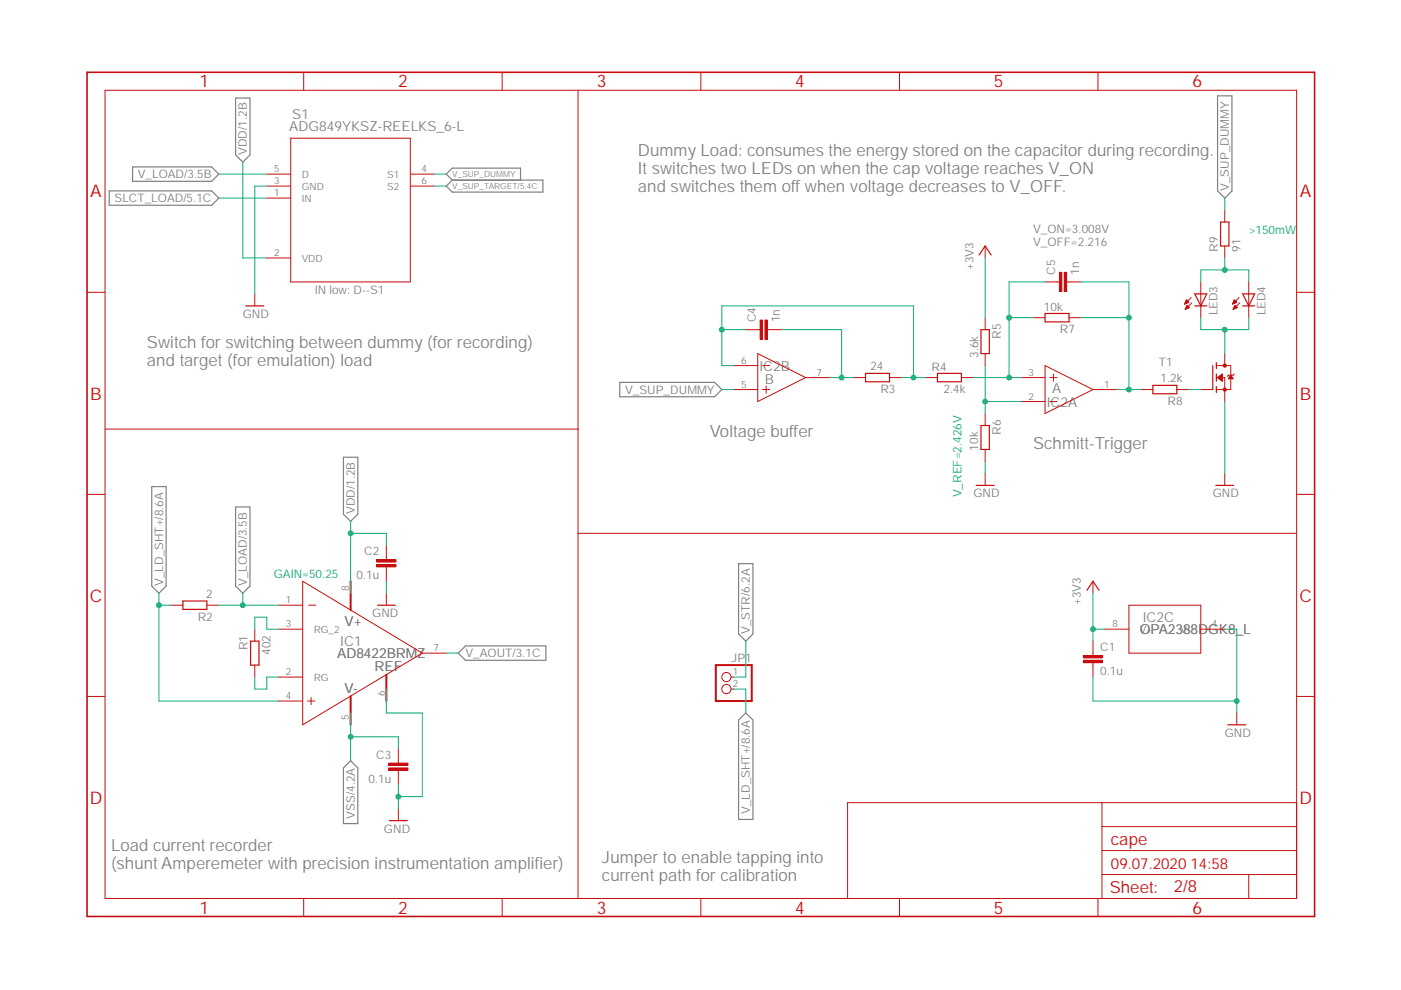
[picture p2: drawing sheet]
<svg xmlns="http://www.w3.org/2000/svg" width="297mm" height="210mm" viewBox="0 0 297 210" stroke-linecap="round" stroke-linejoin="round" font-family="sans-serif">
<path d="M17.9 15l261.2 179.9M279.1 15l-261.2 179.9" fill="none" stroke="#fff" stroke-width=".21"/>
<g fill="none" stroke="#808080" stroke-width=".25">
<path d="M28.1 35.4h16.8l1.5 1.5-1.5 1.5h-16.8zM50 20.8h3v12.1l-1.5 1.5-1.5-1.5zM95.9 38.2h19.2v2.5h-19.2l-1.3-1.2zM95.9 38.2l-1.3-1.3 1.3-1.3h14.5v2.6M258.1 20.3h3.1v20.2l-1.5 1.5-1.6-1.5zM23.2 40.5h21.7l1.5 1.5-1.5 1.5h-21.7zM72.8 96.9h3.1v12.1l-1.6 1.5-1.5-1.5zM131.4 81.1h20.1l1.5 1.5-1.5 1.5h-20.1zM32.2 103.2h3v21.1l-1.5 1.5-1.5-1.5zM50 107.5h3v16.8l-1.5 1.5-1.5-1.5zM156.6 119.5h3v14.9l-1.5 1.5-1.5-1.5zM97.2 138.5l1.5-1.5h17v3h-17z"/>
<path d="M156.6 152.7l1.5-1.5 1.5 1.5v21h-3zM72.8 162.8l1.5-1.5 1.6 1.5v11.8h-3.1z"/>
</g>
<path d="M122.6 19.1v171.4h-.3M259.7 44.5v2.6M259.7 52.2v2.5M257.9 77.5h3v5.1h-3M261.7 79.3l-.2 .2h-1.1l-.2 .3M22.3 91h100.3M241.9 82.6h2.5M249.5 82.6h2.6M257.9 80.1h1.8v2.5M122.6 113.1h152.3M259.7 100.4v2.5" fill="none" stroke="#c70d0d" stroke-width=".21"/>
<path d="M258.8 47.1h1.8v5.1h-1.8zM257.1 77.5v5.1M257.9 76.9v1.3M257.9 79.3v1.5M244.4 81.7h5.1v1.8h-5.1zM257.9 82v1.2M257.8 102.9h3.8" fill="none" stroke="#c70d0d" stroke-width=".25"/>
<circle cx="259.7" cy="82.6" r=".33" fill="#c70d0d"/>
<circle cx="259.7" cy="82.6" r=".33" fill="none" stroke="#c70d0d" stroke-width=".21"/>
<circle cx="259.7" cy="77.5" r=".33" fill="#c70d0d"/>
<g fill="none" stroke="#c70d0d" stroke-width=".21">
<path d="M56.6 36.9h5M56.6 39.5h5M61.6 29.3h25.4v30.5h-25.4zM87 36.9h5.1M87 39.5h5.1M56.6 42h5M56.6 54.7h5M258.3 80h.9M258.4 79.9h.8M258.5 79.8h.7M258.6 79.7h.6M258.7 79.6h.5"/>
<path d="M258.9 79.5h.3M259 79.5h.2M259.1 79.4h.1M259.7 75v2.5M260.6 80h.6M260.7 79.9h.5M260.8 79.8h.3M260.9 79.7h.1M260.9 79.6h.1M260.9 79.5l.6 .8h-1.1zM254.6 82.6h2.5M258.1 80.1h1.1"/>
<path d="M258.1 80.1l1.1-.8v1.5zM258.3 80.1h.9M258.4 80.2h.8M258.5 80.4h.7M258.6 80.4h.6M258.7 80.5h.5M258.9 80.6h.3M259 80.7h.2M259.1 80.8h.1M259.7 82.6v2.5M260.5 80.2h.9M260.6 80.1h.7"/>
<path d="M81.9 118.2v.5M36.2 128.3h2.6M43.9 128.3h2.5M54 133.4v2.5M81.9 120.2v.5M54 141v2.6M155 143.6h.6M155 146.1h.6"/>
<circle cx="259.7" cy="77.5" r=".33"/>
<circle cx="154" cy="143.6" r=".98"/>
<circle cx="154" cy="146.1" r=".98"/>
</g>
<path d="M38.8 127.4h5.1v1.8h-5.1zM53.1 135.9h1.8v5.1h-1.8z" fill="none" stroke="#c70d0d" stroke-width=".25"/>
<path d="M151.8 141h7.6v7.6h-7.6z" fill="none" stroke="#c70d0d" stroke-width=".42"/>
<path d="M79.9 119.7h4v.5h-4z" fill-rule="evenodd" fill="#c70d0d"/>
<path d="M79.9 119.7h4v.5h-4z" fill="none" stroke="#c70d0d" stroke-width=".21"/>
<path d="M79.9 118.7h4v.5h-4z" fill-rule="evenodd" fill="#c70d0d"/>
<path d="M79.9 118.7h4v.5h-4zM81.9 115.6v2.6M81.9 120.7v2.5M84.5 161.3v.5M84.5 163.3v.5" fill="none" stroke="#c70d0d" stroke-width=".21"/>
<path d="M82.4 162.8h4.1v.5h-4.1z" fill-rule="evenodd" fill="#c70d0d"/>
<path d="M82.4 162.8h4.1v.5h-4.1z" fill="none" stroke="#c70d0d" stroke-width=".21"/>
<path d="M82.4 161.8h4.1v.5h-4.1z" fill-rule="evenodd" fill="#c70d0d"/>
<g fill="none" stroke="#c70d0d" stroke-width=".21">
<path d="M254.6 59.8v7.6M264.8 59.8v7.6M54 62.3v2.6M251.2 64.4h.1M251.2 64.4h.2M251.2 64.3h.4M251.3 64.2h.5M251.3 65.6h.1M251.3 64.1h.8M251.3 65.5h.2M251.4 64h.6M251.4 65.4h.4"/>
<path d="M251.4 63.9h.5M251.4 65.3h.5M251.5 63.8h.3M251.5 65.2h.6M251.5 63.7h.2M251.5 63.6h.1M251.5 65.1h.5M251.6 65h.3M251.6 64.9h.2M251.6 64.8h.2M251.7 64.7l.5 .5-.9 .4zM252.1 64.1l-.6-.5-.3 .9"/>
<path d="M252.1 64.1l-.9 .4M252.6 63.1l-1.4 1.4M252.7 64.2l-1.4 1.4M261.3 64.4h.1M261.4 64.4h.2M261.4 64.3h.4M261.5 64.2h.5M261.5 65.6h.1M261.5 64.1h.7M261.5 65.5h.2M261.5 64h.6M261.5 65.4h.4"/>
<path d="M261.6 63.9h.4M261.6 65.3h.5M261.6 63.8h.4M261.6 63.7h.3M261.6 65.2h.7M261.7 63.6h.1M261.7 65.2h.6M261.7 65.1h.5M261.7 65h.4M261.7 63.6l-.4 .9M261.7 63.6l.5 .5M261.7 64.9h.3"/>
<path d="M261.8 64.8h.1M261.8 64.7l.5 .5-.8 .4zM262.2 64.1l-.9 .4M262.7 63.1l-1.4 1.4M262.8 64.2l-1.3 1.4M81.9 125.8v2.5M231.7 138.5v.5M84.5 158.8v2.5M231.7 140.5v.5M82.4 161.8h4.1v.5h-4.1zM84.5 163.8v2.6"/>
</g>
<path d="M52.1 64.9h3.8M253.3 62.3h2.6l-1.3 2.6zM253.3 64.9h2.6M263.5 64.9h2.5M263.5 62.3h2.5l-1.2 2.6zM80.1 128.3h3.7" fill="none" stroke="#c70d0d" stroke-width=".25"/>
<path d="M229.7 140h4.1v.5h-4.1z" fill-rule="evenodd" fill="#c70d0d"/>
<path d="M229.7 140h4.1v.5h-4.1z" fill="none" stroke="#c70d0d" stroke-width=".21"/>
<path d="M229.7 139h4.1v.5h-4.1z" fill-rule="evenodd" fill="#c70d0d"/>
<path d="M208.9 52.2v2.5M224.1 59.8h.5M226.1 59.8h.6M208.9 100.4v2.5M229.7 139h4.1v.5h-4.1zM231.7 135.9v2.6M231.7 141v2.6" fill="none" stroke="#c70d0d" stroke-width=".21"/>
<path d="M207.6 54.1l1.3-1.9 1.2 1.9M207 102.9h3.8" fill="none" stroke="#c70d0d" stroke-width=".25"/>
<path d="M225.6 57.7h.5v4.1h-.5z" fill-rule="evenodd" fill="#c70d0d"/>
<path d="M225.6 57.7h.5v4.1h-.5z" fill="none" stroke="#c70d0d" stroke-width=".21"/>
<path d="M224.6 57.7h.5v4.1h-.5z" fill-rule="evenodd" fill="#c70d0d"/>
<g fill="none" stroke="#c70d0d" stroke-width=".21">
<path d="M221.6 59.8h2.5M224.6 57.7h.5v4.1h-.5zM226.7 59.8h2.5M155.6 77.5h5.1M160.7 75l10.1 5.1-10.1 5zM160.7 69.9h.5M161.7 77.5h1.5M162.7 69.9h.5M208.9 67.4v2.5M208.9 75v2.5M219 67.4h2.6M221.6 77.5l10.1 5.1-10.1 5.1z"/>
<path d="M223.4 79.3v1.5M226.7 67.4h2.5M155.6 82.6h5.1M161.7 82.6h1.5M162.4 81.8v1.6M170.8 80.1h5.1M196.2 80.1h2.6M203.8 80.1h2.5M208.9 87.7v2.5M208.9 95.3v2.5M216.5 80.1h5.1M216.5 85.1h5.1"/>
<path d="M222.6 80.1h1.5M222.6 85.1h1.5M231.7 82.6h5.1M234.3 133.4h5.1M239.4 128.3h15.2v10.2h-15.2zM254.6 133.4h5.1"/>
</g>
<path d="M198.8 79.2h5v1.7h-5zM208 69.9h1.8v5.1h-1.8zM221.6 66.5h5.1v1.7h-5.1zM208 90.2h1.8v5.1h-1.8z" fill="none" stroke="#c70d0d" stroke-width=".25"/>
<path d="M162.2 67.9h.5v4h-.5z" fill-rule="evenodd" fill="#c70d0d"/>
<path d="M162.2 67.9h.5v4h-.5z" fill="none" stroke="#c70d0d" stroke-width=".21"/>
<path d="M161.2 67.9h.5v4h-.5z" fill-rule="evenodd" fill="#c70d0d"/>
<g fill="none" stroke="#c70d0d" stroke-width=".21">
<path d="M22.3 19.1h252.6v171.4h-252.6zM64.4 15.3v3.8M106.5 15.3v3.8M148.6 15.3v3.8M190.7 15.3v3.8M232.8 15.3v3.8M18.5 62h3.8M158.1 69.9h2.6M161.2 67.9h.5v4h-.5zM163.2 69.9h2.5M274.9 62h3.8M181 80.1h2.5"/>
<path d="M188.6 80.1h2.5M18.5 104.8h3.8M274.9 104.8h3.8M59.1 133.4h5.1M59.1 128.3h5.1M64.2 123.2l25.3 15.3-25.3 15.2zM65.4 128.3h1.6M89.5 138.5h5.1M231.7 123.2v2.6M18.5 147.7h3.8M59.1 148.6h5.1M59.1 143.6h5.1"/>
<path d="M65.2 148.6h1.5M66 147.9v1.5M262.2 151.2v2.5M274.9 147.7h3.8M84.5 171.4v2.6M233.6 170.2v20.3M233.6 175.3h41.3M274.9 170.2h-95.2v20.3M64.4 190.5v3.8M106.5 190.5v3.8M148.6 190.5v3.8M190.7 190.5v3.8"/>
<path d="M232.8 190.5v3.8M233.6 185.4h41.3M233.6 180.3h41.3M264.8 185.4v5.1"/>
</g>
<path d="M183.5 79.2h5.1v1.7h-5.1zM230.5 125.1l1.2-1.9 1.3 1.9M260.3 153.7h3.8M82.5 174h3.9" fill="none" stroke="#c70d0d" stroke-width=".25"/>
<path d="M74.3 123.2v6.1M74.3 147.6v6.1M81.9 143v5.6" fill="none" stroke="#c70d0d" stroke-width=".42"/>
<path d="M18.5 15.3h260.2v179h-260.2z" fill="none" stroke="#c70d0d" stroke-width=".34"/>
<path d="M56.6 39.5h-2.6v22.8M208.9 97.8v2.6M259.7 85.1v15.3M259.7 133.4h2.5v17.8M231.7 143.6v5h30.5" fill="none" stroke="#0dab75" stroke-width=".21"/>
<circle cx="262.2" cy="148.6" r=".51" fill="#0dab75"/>
<g fill="none" stroke="#0dab75" stroke-width=".21">
<path d="M84.5 166.4v5M84.5 168.9h5"/>
<circle cx="262.2" cy="148.6" r=".51"/>
</g>
<circle cx="84.5" cy="168.9" r=".51" fill="#0dab75"/>
<g fill="none" stroke="#0dab75" stroke-width=".21">
<path d="M254.6 69.9h10.2M259.7 69.9v5.1M81.9 123.2v2.6M81.9 146.1v5.1h7.6v17.7"/>
<circle cx="84.5" cy="168.9" r=".51"/>
</g>
<circle cx="259.7" cy="69.9" r=".51" fill="#0dab75"/>
<g fill="none" stroke="#0dab75" stroke-width=".21">
<path d="M254.6 57.2h10.2M259.7 54.7v2.5M254.6 67.4v2.5M264.8 67.4v2.5"/>
<circle cx="259.7" cy="69.9" r=".51"/>
</g>
<circle cx="259.7" cy="57.2" r=".51" fill="#0dab75"/>
<g fill="none" stroke="#0dab75" stroke-width=".21">
<path d="M51.5 34.4v20.3h5.1M92.1 39.5h2.5M92.1 36.9h2.5M46.4 42h10.2M254.6 57.2v2.6M259.7 42v2.5M264.8 57.2v2.6M153 82.6h2.6M252.1 82.6h2.5M74.3 110.5v15.3M74.3 113.1h7.6v2.5M158.1 135.9v7.7h-2.5"/>
<circle cx="259.7" cy="57.2" r=".51"/>
</g>
<circle cx="74.3" cy="113.1" r=".51" fill="#0dab75"/>
<g fill="none" stroke="#0dab75" stroke-width=".21">
<path d="M239.4 59.8v22.8h2.5M229.2 67.4h10.2M94.6 138.5h2.6"/>
<circle cx="74.3" cy="113.1" r=".51"/>
</g>
<circle cx="239.3" cy="67.4" r=".51" fill="#0dab75"/>
<g fill="none" stroke="#0dab75" stroke-width=".21">
<path d="M229.2 59.8h10.2M236.8 82.6h2.6"/>
<circle cx="239.3" cy="67.4" r=".51"/>
</g>
<circle cx="239.3" cy="82.6" r=".51" fill="#0dab75"/>
<g fill="none" stroke="#0dab75" stroke-width=".21">
<path d="M221.6 59.8h-7.6v20.3M214 67.4h5"/>
<circle cx="239.3" cy="82.6" r=".51"/>
</g>
<circle cx="213.9" cy="67.4" r=".51" fill="#0dab75"/>
<g fill="none" stroke="#0dab75" stroke-width=".21">
<path d="M206.3 80.1h10.2"/>
<circle cx="213.9" cy="67.4" r=".51"/>
</g>
<circle cx="213.9" cy="80.1" r=".51" fill="#0dab75"/>
<g fill="none" stroke="#0dab75" stroke-width=".21">
<path d="M208.9 77.5v10.2M208.9 85.1h7.6"/>
<circle cx="213.9" cy="80.1" r=".51"/>
</g>
<circle cx="208.9" cy="85.1" r=".51" fill="#0dab75"/>
<g fill="none" stroke="#0dab75" stroke-width=".21">
<path d="M208.9 54.7v12.7M231.7 125.8v10.1M231.7 133.4h2.6"/>
<circle cx="208.9" cy="85.1" r=".51"/>
</g>
<circle cx="231.7" cy="133.4" r=".51" fill="#0dab75"/>
<g fill="none" stroke="#0dab75" stroke-width=".21">
<path d="M153 64.9h40.7v15.2M191.1 80.1h5.1"/>
<circle cx="231.7" cy="133.4" r=".51"/>
</g>
<circle cx="193.7" cy="80.1" r=".51" fill="#0dab75"/>
<g fill="none" stroke="#0dab75" stroke-width=".21">
<path d="M153 64.9v12.6h2.6M153 69.9h5.1"/>
<circle cx="193.7" cy="80.1" r=".51"/>
</g>
<circle cx="153" cy="69.9" r=".51" fill="#0dab75"/>
<g fill="none" stroke="#0dab75" stroke-width=".21">
<path d="M165.7 69.9h12.7v10.2M175.9 80.1h5.1"/>
<circle cx="153" cy="69.9" r=".51"/>
</g>
<circle cx="178.4" cy="80.1" r=".51" fill="#0dab75"/>
<g fill="none" stroke="#0dab75" stroke-width=".21">
<path d="M33.7 128.3h2.5M33.7 125.8v22.8h25.4M54 133.4v-2.5h2.6v2.5h2.5M54 143.6v2.5h2.6v-2.5h2.5"/>
<circle cx="178.4" cy="80.1" r=".51"/>
</g>
<circle cx="33.7" cy="128.3" r=".51" fill="#0dab75"/>
<g fill="none" stroke="#0dab75" stroke-width=".21">
<path d="M46.4 128.3h12.7M51.5 125.8v2.5M155.6 146.1h2.5v5.1"/>
<circle cx="33.7" cy="128.3" r=".51"/>
</g>
<circle cx="51.5" cy="128.3" r=".51" fill="#0dab75"/>
<g fill="none" stroke="#0dab75" stroke-width=".21">
<path d="M46.4 36.9h10.2M74.3 151.2v10.1M74.3 156.2h10.2v2.6"/>
<circle cx="51.5" cy="128.3" r=".51"/>
</g>
<circle cx="74.3" cy="156.2" r=".51" fill="#0dab75"/>
<circle cx="74.3" cy="156.2" r=".51" fill="none" stroke="#0dab75" stroke-width=".21"/>
<g font-size="3.7" fill="#c70d0d">
<text x="42.3" y="18.5">1</text>
<text x="84.4" y="18.5">2</text>
<text x="126.5" y="18.5">3</text>
<text x="168.6" y="18.5">4</text>
<text x="210.7" y="18.5">5</text>
<text x="252.9" y="18.5">6</text>
<text x="19.1" y="41.9">A</text>
<text x="275.6" y="41.9">A</text>
<text x="19.1" y="84.7">B</text>
<text x="275.6" y="84.7">B</text>
<text x="19" y="127.6">C</text>
<text x="275.5" y="127.6">C</text>
<text x="19" y="170.4">D</text>
<text x="275.5" y="170.4">D</text>
<text x="42.3" y="193.7">1</text>
<text x="84.4" y="193.7">2</text>
<text x="126.5" y="193.7">3</text>
<text x="168.6" y="193.7">4</text>
<text x="210.7" y="193.7">5</text>
<text x="252.9" y="193.7">6</text>
</g>
<g font-size="3.6" fill="#808080">
<text x="135.3" y="33.1">Dummy Load: consumes the energy stored on the capacitor during recording.</text>
<text x="135.3" y="36.9">Itswitches two LEDs on when the cap voltage reaches V_ON</text>
<text x="135.3" y="40.7">and switches them offwhen voltage decreases to V_OFF.</text>
<text x="31.2" y="73.7">Switch for switching between dummy (for recording)</text>
<text x="31.2" y="77.5">and target(for emulation) load</text>
<text x="150.5" y="92.8">Voltage buffer</text>
<text x="219" y="95.3">Schmitt-Trigger</text>
<text x="23.5" y="180.3">Load currentrecorder</text>
<text x="23.5" y="184.2">(shuntAmperemeter with precision instrumentation amplifier)</text>
<text x="127.6" y="182.9">Jumper to enable tapping into</text>
<text x="127.6" y="186.7">currentpath for calibration</text>
</g>
<g font-size="3.6" fill="#c70d0d">
<text x="235.5" y="179.1">cape</text>
<text x="235.3" y="189.4">Sheet:</text>
<text x="248.9" y="189.2">2/8</text>
</g>
<text font-size="3.2" fill="#c70d0d" x="235.5" y="184.2">09.07.202014:58</text>
<g font-size="2.9" fill="#808080">
<text x="61.3" y="27.8">ADG849YKSZ-REELKS_6-L</text>
<text x="62" y="25.3">S1</text>
<text x="161" y="78.6">IC2B</text>
<text x="162.2" y="81.3">B</text>
<text x="223.1" y="83.4">A</text>
<text x="222" y="86.2">IC2A</text>
<text x="242.3" y="131.9">IC2C</text>
<text x="72.1" y="136.9">IC1</text>
<text x="73.1" y="132.6">V+</text>
<text x="241.6" y="134.4">OPA2388DGK8_L</text>
<text x="71.5" y="139.5">AD8422BRMZ</text>
<text x="79.4" y="142.3">REF</text>
<text x="73.1" y="146.9">V-</text>
</g>
<g font-size="2.5" fill="#808080">
<text x="52.4" y="32.9" transform="rotate(-90 52.4 32.9)">VDD/1.2B</text>
<text x="29.2" y="37.8">V_LOAD/3.5B</text>
<text x="260.6" y="40.5" transform="rotate(-90 260.6 40.5)">V_SUP_DUMMY</text>
<text x="24.3" y="42.9">SLCT_LOAD/5.1C</text>
<text x="219" y="49.5">V_ON=3.008V</text>
<text x="219" y="52.2">V_OFF=2.216</text>
<text x="258.2" y="53.4" transform="rotate(-90 258.2 53.4)">R9</text>
<text x="263" y="53.4" transform="rotate(-90 263 53.4)">91</text>
<text x="206.4" y="57.2" transform="rotate(-90 206.4 57.2)">+3V3</text>
<text x="223.7" y="58.3" transform="rotate(-90 223.7 58.3)">C5</text>
<text x="228.8" y="58.3" transform="rotate(-90 228.8 58.3)">1n</text>
<text x="66.7" y="62.3">IN low: D--S1</text>
<text x="221.3" y="65.9">10k</text>
<text x="51.5" y="67.4">GND</text>
<text x="160.3" y="68.4" transform="rotate(-90 160.3 68.4)">C4</text>
<text x="165.4" y="68.4" transform="rotate(-90 165.4 68.4)">1n</text>
<text x="212.2" y="71.8" transform="rotate(-90 212.2 71.8)">R5</text>
<text x="224.7" y="70.7">R7</text>
<text x="258.1" y="66.9" transform="rotate(-90 258.1 66.9)">LED3</text>
<text x="268.3" y="66.9" transform="rotate(-90 268.3 66.9)">LED4</text>
<text x="207.4" y="75.9" transform="rotate(-90 207.4 75.9)">3.6k</text>
<text x="245.7" y="77.5">T1</text>
<text x="132.5" y="83.5">V_SUP_DUMMY</text>
<text x="184.5" y="78.5">24</text>
<text x="186.6" y="83.4">R3</text>
<text x="197.5" y="78.6">R4</text>
<text x="200" y="83.4">2.4k</text>
<text x="246" y="81.1">1.2k</text>
<text x="247.6" y="85.9">R8</text>
<text x="207.4" y="95.5" transform="rotate(-90 207.4 95.5)">10k</text>
<text x="212.2" y="92.2" transform="rotate(-90 212.2 92.2)">R6</text>
<text x="206.4" y="105.5">GND</text>
<text x="257.1" y="105.5">GND</text>
<text x="75.2" y="109" transform="rotate(-90 75.2 109)">VDD/1.2B</text>
<text x="77.2" y="117.8">C2</text>
<text x="34.6" y="124.2" transform="rotate(-90 34.6 124.2)">V_LD_SHT+/8.6A</text>
<text x="52.4" y="124.2" transform="rotate(-90 52.4 124.2)">V_LOAD/3.5B</text>
<text x="75.6" y="122.9">0.1u</text>
<text x="41.9" y="131.6">R2</text>
<text x="43.7" y="126.8">2</text>
<text x="78.9" y="130.9">GND</text>
<text x="229.2" y="128.3" transform="rotate(-90 229.2 128.3)">+3V3</text>
<text x="52.5" y="137.9" transform="rotate(-90 52.5 137.9)">R1</text>
<text x="159" y="134.4" transform="rotate(-90 159 134.4)">V_STR/6.2A</text>
<text x="57.3" y="138.9" transform="rotate(-90 57.3 138.9)">402</text>
<text x="98.7" y="139.4">V_AOUT/3.1C</text>
<text x="155.1" y="140.4">JP1</text>
<text x="233.3" y="143.2">0.1u</text>
<text x="233.3" y="138.1">C1</text>
<text x="79.8" y="160.9">C3</text>
<text x="259.7" y="156.2">GND</text>
<text x="78.1" y="166">0.1u</text>
<text x="75.2" y="173.6" transform="rotate(-90 75.2 173.6)">VSS/4.2A</text>
<text x="159" y="172.6" transform="rotate(-90 159 172.6)">V_LD_SHT+/8.6A</text>
<text x="81.4" y="176.5">GND</text>
</g>
<g font-size="2.5" fill="#0dab75">
<text x="264.8" y="49.6">&gt;150mW</text>
<text x="203.8" y="105.5" transform="rotate(-90 203.8 105.5)">V_REF=2.426V</text>
<text x="58" y="122.5">GAIN=50.25</text>
</g>
<g font-size="2.1" fill="#808080">
<text x="58.1" y="36.5">5</text>
<text x="58.1" y="39.1">3</text>
<text x="58.1" y="41.6">1</text>
<text x="64" y="37.7">D</text>
<text x="64" y="40.2">GND</text>
<text x="82.1" y="37.7">S1</text>
<text x="82.1" y="40.2">S2</text>
<text x="89.4" y="36.5">4</text>
<text x="89.4" y="39.1">6</text>
<text x="64" y="42.8">IN</text>
<text x="58.1" y="54.3">2</text>
<text x="64" y="55.5">VDD</text>
<text x="157.1" y="77.2">6</text>
<text x="157.1" y="82.3">5</text>
<text x="173.1" y="79.7">7</text>
<text x="218.1" y="79.7">3</text>
<text x="234.1" y="82.3">1</text>
<text x="218.1" y="84.8">2</text>
<text x="74" y="125.4" transform="rotate(-90 74 125.4)">8</text>
<text x="60.6" y="127.9">1</text>
<text x="60.6" y="133">3</text>
<text x="66.5" y="134.2">RG_2</text>
<text x="235.8" y="133">8</text>
<text x="241.7" y="134.2">V+</text>
<text x="250.3" y="134.2">V-</text>
<text x="256.9" y="133">4</text>
<text x="60.6" y="143.2">2</text>
<text x="91.9" y="138.1">7</text>
<text x="155.4" y="143.2">1</text>
<text x="60.6" y="148.3">4</text>
<text x="66.5" y="144.3">RG</text>
<text x="81.6" y="147.6" transform="rotate(-90 81.6 147.6)">6</text>
<text x="155.4" y="145.7">2</text>
<text x="74" y="152.7" transform="rotate(-90 74 152.7)">5</text>
</g>
<g font-size="1.8" fill="#808080">
<text x="95.9" y="40.1">V_SUP_TARGET/5.4C</text>
<text x="95.9" y="37.5">V_SUP_DUMMY</text>
</g>
</svg>
